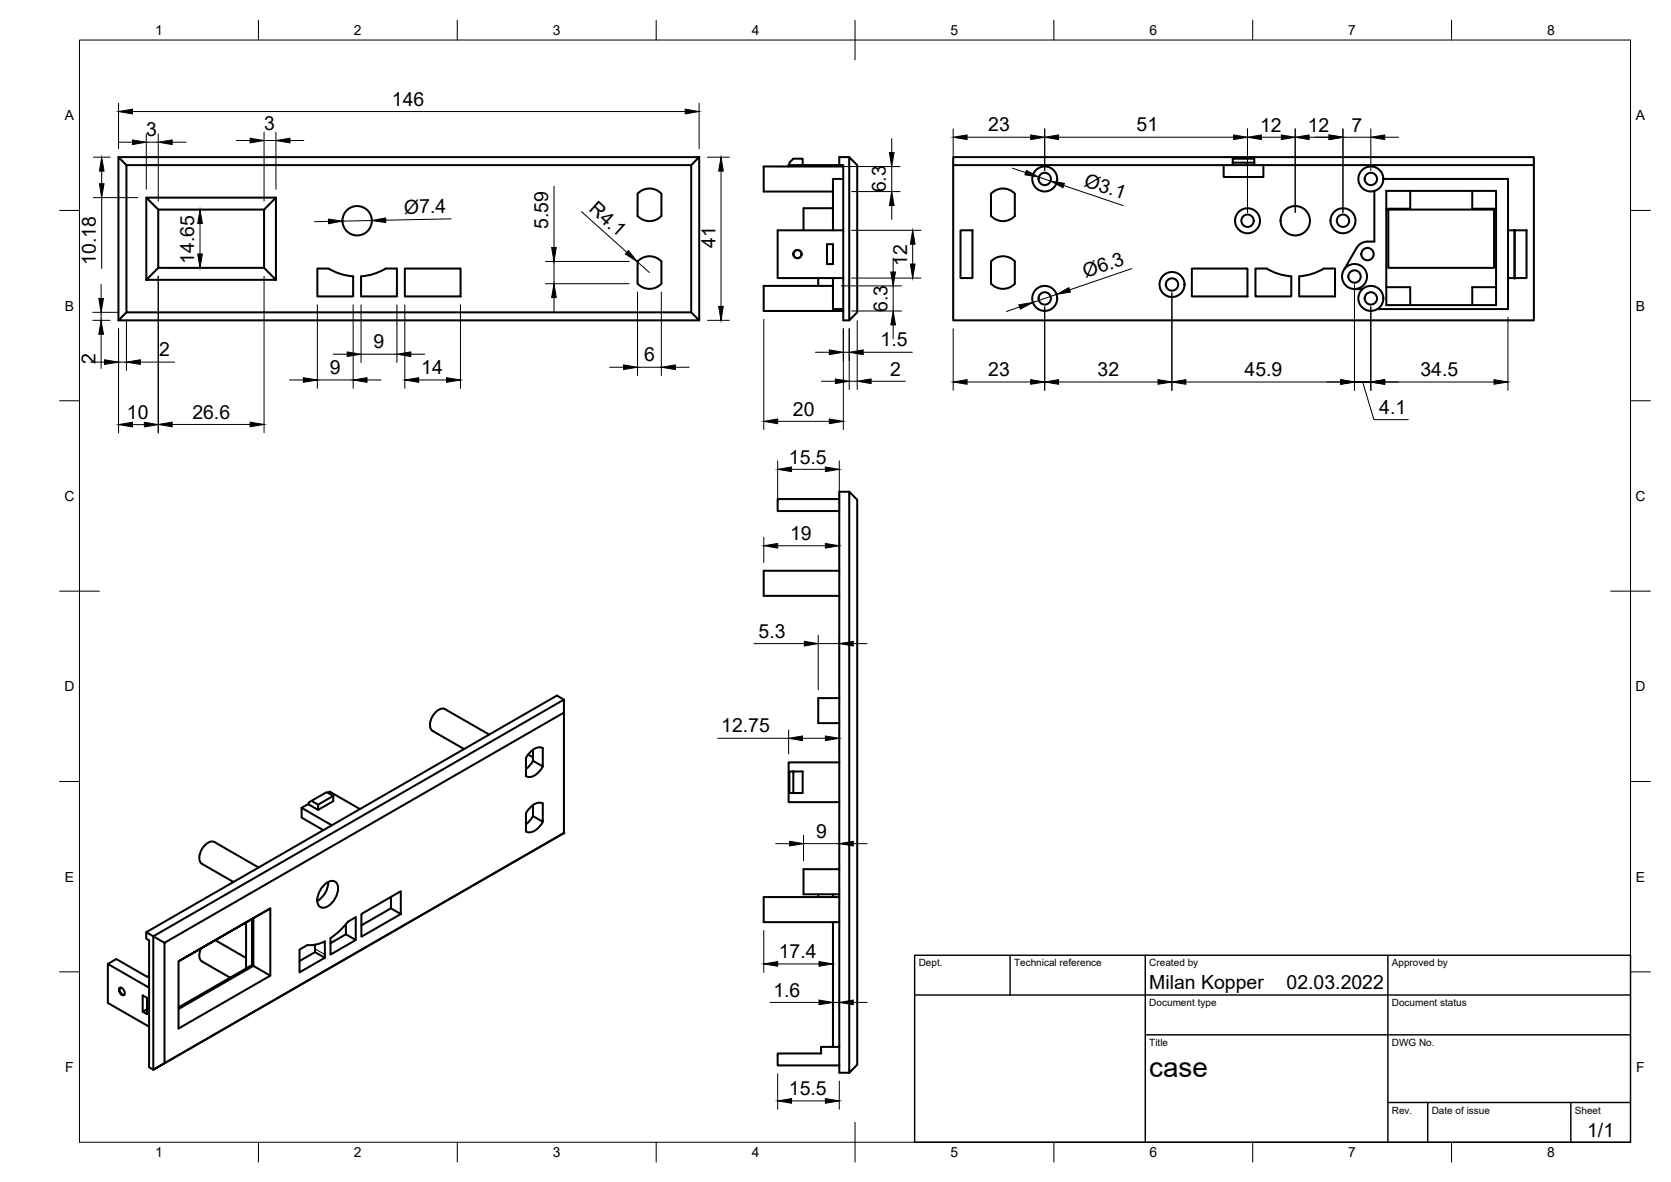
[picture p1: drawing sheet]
<svg xmlns="http://www.w3.org/2000/svg" width="420mm" height="297mm" viewBox="0 0 420 297" stroke-linecap="round" stroke-linejoin="round" font-family="sans-serif">
<!-- layer: Visible -->
<g fill="none" stroke="#000" stroke-width=".51">
<path d="M29.8 39.5h146l-2 2M175.8 39.5v41M213.5 39.5h-2.5v2h1v39h1.5v-41l2 2v37l-2 2M310 39.9h5.4v1h-5.4zM31.8 41.5h142v37h-142zM31.8 41.5l-2-2v41M36.8 49.7v20.6M39.8 52.7h26.6M39.8 52.7v14.6M69.4 49.7h-32.6l3 3M160.3 48.7a4.1 4.1 0 0 1 6 0M160.3 48.7v5.6a4.1 4.1 0 0 0 6 0v-5.6"/>
<path d="M198.5 41.5v-.6l1-1h2.3v1.6M209.4 52.3h-7.4v5.6M211 41.5h-12.7v.3M212 41.8h-20v6.3h17.4M212 45h-2.6v12.9M212 57.9h-16.5v12h16.5M239.7 41.5v-2h146v2h-68M239.7 41.5v39h146v-39M239.7 41.5h78M241.5 57.9h3v12h-3zM249.2 48.7v5.6a4.1 4.1 0 0 0 6 0M249.2 48.7a4.1 4.1 0 0 1 6 0"/>
<path d="M255.2 48.7v5.6M307.7 41.5v3h10v-3M310 40.9v.6M315.4 40.9v.6M345.6 48v12.7a4 4 0 0 0-4.5 1.6M347.8 45h31.4v12.9M348.6 48h27.6v28.7h-27.6zM349.1 52.7h26.6v14.6h-26.6zM354.6 48v4.5h-6M370.2 48v4.5h6M379.2 57.9h1.6v12h-1.6zM380.8 57.9h3v12h-3z"/>
<path d="M31.8 78.5l-2 2h146l-2-2M39.8 67.3h26.6l3 3h-32.6zM66.4 67.3v-14.6l3-3v20.6M82.6 67.5a14 14 0 0 0 6.2 1.9v5.1h-9v-7h2.8M97 67.5a14 14 0 0 1-6.2 1.9v5.1h9v-7h-2.8M101.8 67.5h14v7h-14zM160.3 65.7a4.1 4.1 0 0 1 6 0v5.6a4.1 4.1 0 0 1-6 0zM205.7 69.9v1.9M207.9 61.4h1.5v5h-1.5zM207.9 66.3h1.5M209.4 71.8h-17.4v6.4h20M209.4 69.9v7.8h2.6"/>
<path d="M255.2 65.7v5.6M255.2 65.7a4.1 4.1 0 0 0-6 0v5.6a4.1 4.1 0 0 0 6 0M299.7 67.5h14v7h-14zM318.5 67.5a14.3 14.3 0 0 0 6.2 2v5h-9v-7h2.8M332.9 67.5a14.2 14.2 0 0 1-6.2 2v5h9v-7h-2.8M340.6 72.7h2M341.1 62.3l-3.1 5.3M348.6 72.2h6v4.5M376.2 72.2h-6v4.5M379.2 69.9v7.8h-32.9M211 125.4h-15.5v3h15.5M213.5 123.6l2 2v142l-2 2z"/>
<path d="M213.5 123.6h-2.5v146h2.5M211 143.4h-19v6.3h19M141.8 175.8l-1.8-1-103.2 59.5v1.6l.7 .4v31.9l1 .6v-33.5l2.9 1.6M141.8 179.1v-3.3l-103.3 59.5-1.7-1M211 175.4h-5.3v6.3h5.3M82.4 199.2l.5-.2 7.6 4.3M123 184.6l-11.1-6.4a2.4 2.4 0 0 0-2.8 1.2 3.8 3.8 0 0 0-.7 4l8.3 4.8M132.8 189.6l1.2 .7M134 188.4v2.8M134 191.2l-1 1.4-.7 .6M136.3 187.9l.2 .1v4.6l-2.5-1.4M136.5 188a2.98 2.98 0 0 0-3.6 1.5l-.7 1 .1 4.5a2.98 2.98 0 0 0 3.6-1.5l.6-.9"/>
<path d="M199.5 193.9v5.4h-1v-5.4h3.3v5.4h-2.3M211 191.6h-12.7v10h12.7M50.8 217.1l7.9 4.5M50.8 217.1a2.4 2.4 0 0 1-.4-3 3.8 3.8 0 0 1 3.1-2.6l11.5 6.5M75.8 203v2.5l5.5 3.1M75.8 203l7.6 4.4M77.6 201.7l4.5-2.6 1.7 .9v1.3l-3.8 2.2-2.4-1.3zM77.6 202l-1.8 1M78.3 201.3l1.7 .9v1.3M83.8 200l-3.8 2.2M134 205.1l-1 1.3-.7 .7M136.3 201.9h.2v4.6l-2.5-1.4v-2.8"/>
<path d="M136.5 201.9a2.98 2.98 0 0 0-3.6 1.5l-.7 1v4.5a2.99 2.99 0 0 0 3.7-1.5l.6-.9M141.8 209.3l-103.3 59.5 2.9-1.6M211 218.4h-9v6.3h9M41.4 236.9l100.4-57.8v30.2l-100.4 57.9zM50.6 238.3a2.56 2.56 0 0 0 .2 3.3M54.1 236.3l7.8 4.4M61.9 231.8v11.6M63.4 231v11.5M68 228.3l-23.1 13.3 18.8-10.9M77.3 237.5l-2 1.1v5.8l6.4-3.7-2.5-1.4M79.2 237.4v1.9l-3.9 2.2M81.4 222.5a2.35 2.35 0 0 1 3-.8 4 4 0 0 1-.5 4.7 3.2 3.2 0 0 1-3.1 1.6 2.36 2.36 0 0 1-.8-3.1l.5-1.2z"/>
<path d="M81.7 236.6v4.1M81.7 236.6l-2 .7-2.4 .2M82.5 221.6a5.7 5.7 0 0 1-2.7 4.8M83.1 235.8a19.1 19.1 0 0 0 4.4-4.2l2-1.1v5.7M87 232.2v2.6l-3.9 2.2M87 234.8l2.5 1.4-6.4 3.7v-4.1M98.3 225.4v2.9l-7.4 4.2M98.3 228.3l2.5 1.4-9.9 5.7v-5.7l9.9-5.7v5.7M205.7 224.7v.7M209.4 231.7v31.4h1.6M209.4 224.7v.7M211 225.4h-19v6.3h19"/>
<path d="M27.1 242.2v9.8l10.4 6M30.1 248.2a1.21 1.21 0 0 1 1.1 1.9 1.21 1.21 0 0 1-1.1-1.9zM30.2 248.2a1.27 1.27 0 0 0 1 1.8M30.4 248.2a1.09 1.09 0 0 0-.2 1.2 1.09 1.09 0 0 0 1.1 .6M37 253.6l-1.1 .6 1.1 .7v-4.2l-1.1-.5v4M37.5 245.2l-.5 .3-7.8-4.5-2.1 1.2 10.4 6M44.9 241.6v16.9l23.1-13.3-4.3-2.5-18.8 10.9M50.8 241.6l7.1 4.1M68 245.2v-16.9l-4.3 2.4v12l-.3-.2-18.5 10.7M209.4 263.1h-3l.1 1.6h-11v3h15.5"/>
<circle cx="89.8" cy="55.5" r="3.7"/>
<circle cx="262.7" cy="45" r="3.1"/>
<circle cx="262.7" cy="45" r="1.56"/>
<circle cx="313.7" cy="55.5" r="1.56"/>
<circle cx="313.7" cy="55.5" r="3.1"/>
<circle cx="325.7" cy="55.5" r="3.7"/>
<circle cx="337.7" cy="55.5" r="1.56"/>
<circle cx="337.7" cy="55.5" r="3.1"/>
<circle cx="344.7" cy="45" r="3.1"/>
<circle cx="344.7" cy="45" r="1.56"/>
<circle cx="200.5" cy="63.9" r="1.05"/>
<circle cx="200.5" cy="63.9" r="1.01"/>
<circle cx="262.7" cy="75" r="3.1"/>
<circle cx="262.7" cy="75" r="1.56"/>
<circle cx="294.7" cy="71.5" r="3.1"/>
<circle cx="294.7" cy="71.5" r="1.56"/>
<circle cx="340.6" cy="69.5" r="3.1"/>
<circle cx="340.6" cy="69.5" r="1.56"/>
<circle cx="343.8" cy="63.9" r="1.56"/>
<circle cx="344.7" cy="75" r="3.1"/>
<circle cx="344.7" cy="75" r="1.56"/>
</g>
<g fill="#000" stroke="#000" stroke-width=".25">
<circle cx="380.8" cy="57.9" r=".24"/>
<circle cx="380.8" cy="69.9" r=".24"/>
<circle cx="141.8" cy="209.3" r=".24"/>
</g>
<!-- layer: Visible Narrow -->
<path d="M79.2 238.4l2.5 1.5" fill="none" stroke="#000" stroke-width=".25"/>
<!-- layer: Border -->
<g fill="none" stroke="#000" stroke-width=".25">
<path d="M20 10.1h390v276.9h-390zM65 5.1v5M115 5.1v5M165 5.1v5M215 5.1v10M265 5.1v5M315 5.1v5M365 5.1v5M15 52.9h5M410 52.9h5M15 100.7h5M410 100.7h5"/>
<path d="M15 148.6h10M405 148.6h10M15 196.4h5M410 196.4h5M15 244.2h5M410 244.2h5M65 287v5M115 287v5M165 287v5M215 282.1v9.9M265 287v5M315 287v5"/>
<path d="M365 287v5"/>
</g>
<!-- layer: TitleBlock -->
<path d="M230 240.1h180v46.9h-180zM230 250h180M254 240.1v9.9M288 240.1v46.9M349 240.1v46.9M288 260.1h122M349 277.1h61M359 277.1v9.9M395 277.1v9.9" fill="none" stroke="#000" stroke-width=".36"/>
<!-- layer: Dimensions -->
<g fill="none" stroke="#000" stroke-width=".25">
<path d="M23.5 39.5h4.2M29.8 25.9v11.5M29.8 35.7h3.5M33.3 28h139M36.8 33.6v14M36.8 35.7h3M39.8 33.6v17M43.3 35.7h3.5M59.4 35.3h3.5M66.4 33.2v17.4M66.4 35.3h3M69.4 33.2v14.4"/>
<path d="M72.9 35.3h3.5M175.8 25.9v11.5M177.9 39.5h5.5M224.2 34.8v3.5M239.7 32.4v7M243.2 34.5h16M262.7 32.4v10.5M266.2 34.5h44M313.7 32.4v21M317.2 34.5h5M325.7 32.4v21M329.2 34.5h5"/>
<path d="M337.7 34.5h7M337.7 32.4v21M344.7 32.4v10.5M348.2 34.5h3.5M23.5 49.7h11.2M25.6 43v3.2M25.6 49.7v17.8M41.9 52.7h10.5M50.3 56.2v7.6M82.6 55.6l-3.5 .1M93.5 55.4l-7.4 .2M113.5 55l-16.5 .3"/>
<path d="M139.3 46.8v15.4M146.2 53.2l11.4 10.2M181.3 43v34M194.1 41.9h32.2M214.1 57.9h17.5M214.1 48.1h12.2M224.2 41.9v6.2M224.2 51.7v3.4M254.6 42.3l3.3 1.1M261.2 44.5l2.9 1M267.5 46.6l14.9 5.1M23.3 78.5h6.4"/>
<path d="M25.4 71.5v3.5M25.4 78.5v2M39.8 69.4v39.4M41.9 67.3h10.5M66.4 69.4v39.4M79.8 76.6v21M88.8 76.6v21M90.8 76.6v14.5M99.8 76.6v14.5M101.8 76.6v21M115.8 76.6v21M137.2 71.3h21"/>
<path d="M137.2 65.7h21M139.3 65.7v5.6M139.3 74.8v3.5M160.2 65.8l3.1 2.7M160.3 73.4v21M166.3 73.4v21M211.5 71.8h15.2M214.1 69.9h17.5M214.1 78.2h12.6M224.6 64.8v3.6M224.6 71.8v6.4M229.5 61.4v5"/>
<path d="M256.4 77.1l-3.3 1.2M262.7 77.1v21M265.6 74l-5.9 2M284.6 67.5l-15.6 5.3M294.7 73.6v24.5M340.6 71.6v26.5M344.7 77.1v21M379.2 79.8v18.3M22.8 91h3.5M23.3 80.5h4.4M25.4 84v8.6M29.8 82.6v26.2"/>
<path d="M29.8 91h2M31.8 80.6v12.5M35.3 91h8.6M72.8 95.5h3.5M79.8 95.5h9M83.8 89h3.5M90.8 89h9M92.3 95.5h3.5M103.3 89h3.5M105.3 95.5h7M153.3 92.3h3.5M160.3 92.3h6"/>
<path d="M169.8 92.3h3.5M177.9 80.5h5.5M192 80.2v27.8M205 88.5h3.5M206.5 95.8h3.5M212 82.6v25.4M212 88.5h1.5M213.5 82.6v15.3M213.5 95.8h2M215.5 80.6v17.3M217 88.5h12.4M219 95.8h8.6"/>
<path d="M224.6 81.6v3.5M239.7 82.6v15.5M243.2 96h16M266.2 96h25M298.2 96h38.9M340.6 96h4.1h-4.1M342.6 96l2.9 9.5h8.6M348.2 96h27.5M33.3 106.7h3M43.3 106.7h19.6M195.5 105.9h13M195.5 115.8v10.5"/>
<path d="M199 117.9h8.5M211 115.8v10.5M192 135.1v6.2M195.5 137.1h12M211 135.1v6.2M205.7 159.6v13.7M211 159.6v13.7M189.6 161.7h12.6M205.7 161.7h5.3M214.5 161.7h3.5M180.5 185.5h17.8M198.3 183.4v6.1"/>
<path d="M201.8 185.5h5.7M211 183.4v6.1M195 212h3.5M202 209.9v6.4M202 212h9M211 209.9v1M214.5 212h3.5M192 233.8v10.5M209.4 233.8v10.5M193.6 251.9h12.3M195.5 242.2h10.4M209.4 249.8v4.2"/>
<path d="M209.4 251.9h1.6M211 249.8v4.2M214.5 251.9h3.5M195.5 269.8v9M199 276.7h8.5M211 271.7v7.1"/>
</g>
<g fill="#000" stroke="#000" stroke-width=".25">
<path d="M29.8 28l3.5-.6v1.2zM33.3 35.2l3.5 .5-3.5 .6zM39.8 35.7l3.5-.5v1.1zM62.9 34.7l3.5 .6-3.5 .6zM69.4 35.3l3.5-.6v1.2zM172.3 27.4l3.5 .6-3.5 .6zM223.6 38.3h1.2l-.6 3.6zM239.7 34.5l3.5-.6v1.2zM259.2 33.9l3.5 .6-3.5 .6zM262.7 34.5l3.5-.6v1.2zM310.2 33.9l3.5 .6-3.5 .6zM313.7 34.5l3.5-.6v1.2z"/>
<path d="M322.2 33.9l3.5 .6-3.5 .6zM325.7 34.5l3.5-.6v1.2zM334.2 33.9l3.5 .6-3.5 .6zM344.7 34.5l3.5-.6v1.2zM25.6 39.5l.6 3.5h-1.2zM25 46.2h1.2l-.6 3.5zM50.3 52.7l.6 3.5h-1.2zM82.6 55.1l3.5 .5-3.5 .6zM93.5 55.4l3.5-.6v1.1zM181.3 39.5l.6 3.5h-1.2zM224.2 48.1l.6 3.6h-1.2zM258.1 42.8l3.1 1.7-3.5-.6z"/>
<path d="M264.1 45.5l3.5 .6-.3 1.1zM24.8 75h1.2l-.6 3.5zM49.7 63.8h1.2l-.6 3.5zM139.3 71.3l.6 3.5h-1.2zM138.7 62.2h1.2l-.6 3.5zM158 63l2.2 2.8-3-2zM180.7 77h1.2l-.6 3.5zM224 68.4h1.1l-.5 3.4zM229.5 57.9l.6 3.5h-1.2zM228.9 66.4h1.2l-.6 3.5zM256.2 76.6l3.5-.6-3.1 1.7zM265.6 74l3.2-1.7 .4 1.1z"/>
<path d="M25.4 80.5l.6 3.5h-1.2zM26.3 90.4l3.5 .6-3.5 .6zM31.8 91l3.5-.6v1.2zM76.3 94.9l3.5 .6-3.5 .6zM87.3 88.4l3.5 .6-3.5 .6zM88.8 95.5l3.5-.6v1.2zM99.8 89l3.5-.6v1.2zM101.8 95.5l3.5-.6v1.2zM112.3 94.9l3.5 .6-3.5 .6zM156.8 91.7l3.5 .6-3.5 .6zM166.3 92.3l3.5-.6v1.2zM208.5 87.9l3.5 .6-3.5 .6z"/>
<path d="M210 95.2l3.5 .6-3.5 .6zM213.5 88.5l3.5-.6v1.2zM215.5 95.8l3.5-.6v1.2zM224.6 78.2l.5 3.4h-1.1zM239.7 96l3.5-.6v1.2zM259.2 95.4l3.5 .6-3.5 .6zM262.7 96l3.5-.6v1.2zM291.2 95.4l3.5 .6-3.5 .6zM294.7 96l3.5-.6v1.2zM337.1 95.4l3.5 .6-3.5 .6zM344.7 96l3.5-.6v1.2zM375.7 95.4l3.5 .6-3.5 .6z"/>
<path d="M29.8 106.7l3.5-.6v1.2zM36.3 106.1l3.5 .6-3.5 .6zM39.8 106.7l3.5-.6v1.2zM62.9 106.1l3.5 .6-3.5 .6zM192 105.9l3.5-.6v1.2zM195.5 117.9l3.5-.5v1.1zM207.5 117.4l3.5 .5-3.5 .6zM208.5 105.3l3.5 .6-3.5 .6zM192 137.1l3.5-.5v1.1zM207.5 136.6l3.5 .5-3.5 .6zM202.2 161.2l3.5 .5-3.5 .6zM211 161.7l3.5-.5v1.1z"/>
<path d="M198.3 185.5l3.5-.5v1.1zM207.5 185l3.5 .5-3.5 .6zM198.5 211.4l3.5 .6-3.5 .6zM211 212l3.5-.6v1.2zM192 242.2l3.5-.6v1.2zM205.9 251.3l3.5 .6-3.5 .6zM205.9 241.6l3.5 .6-3.5 .6zM211 251.9l3.5-.6v1.2zM195.5 276.7l3.5-.6v1.1zM207.5 276.1l3.5 .6-3.5 .5z"/>
</g>
<text font-size="7" x="289" y="270.6">case</text>
<g font-size="4.9">
<text x="98.6" y="26.6">146</text>
<text x="36.7" y="34.1">3</text>
<text x="66.4" y="32.8">3</text>
<text x="248.5" y="33">23</text>
<text x="285.8" y="33">51</text>
<text x="316.8" y="33.1">12</text>
<text x="328.8" y="33.1">12</text>
<text x="339.8" y="33.1">7</text>
<text x="272.4" y="46.7" transform="rotate(19 272.4 46.7)">Ø3.1</text>
<text x="101.7" y="53.7" transform="rotate(-1 101.7 53.7)">Ø7.4</text>
<text x="147.9" y="52.8" transform="rotate(42 147.9 52.8)">R4.1</text>
<text x="222.8" y="48.4" transform="rotate(-90 222.8 48.4)">6.3</text>
<text x="137.8" y="57.5" transform="rotate(-90 137.8 57.5)">5.59</text>
<text x="179.9" y="62.3" transform="rotate(-90 179.9 62.3)">41</text>
<text x="24.1" y="66.6" transform="rotate(-90 24.1 66.6)">10.18</text>
<text x="48.8" y="66.3" transform="rotate(-90 48.8 66.3)">14.65</text>
<text x="228.1" y="66.7" transform="rotate(-90 228.1 66.7)">12</text>
<text x="272.9" y="69.9" transform="rotate(-19 272.9 69.9)">Ø6.3</text>
<text x="223.1" y="78.4" transform="rotate(-90 223.1 78.4)">6.3</text>
<text x="40" y="89.6">2</text>
<text x="93.9" y="87.6">9</text>
<text x="221.4" y="87.1">1.5</text>
<text x="24" y="91.4" transform="rotate(-90 24 91.4)">2</text>
<text x="82.9" y="94">9</text>
<text x="105.9" y="94.1">14</text>
<text x="161.9" y="90.8">6</text>
<text x="223.8" y="94.4">2</text>
<text x="248.5" y="94.5">23</text>
<text x="276" y="94.5">32</text>
<text x="312.9" y="94.5">45.9</text>
<text x="357.2" y="94.5">34.5</text>
<text x="31.9" y="105.2">10</text>
<text x="48.4" y="105.2">26.6</text>
<text x="199.4" y="104.4">20</text>
<text x="346.8" y="104.1">4.1</text>
<text x="198.4" y="116.5">15.5</text>
<text x="198.7" y="135.7">19</text>
<text x="190.8" y="160.3">5.3</text>
<text x="181.4" y="184.1">12.75</text>
<text x="205.2" y="210.6">9</text>
<text x="195.8" y="240.8">17.4</text>
<text x="194.5" y="250.5">1.6</text>
<text x="289" y="248.5">Milan Kopper</text>
<text x="323.5" y="248.5">02.03.2022</text>
<text x="198.4" y="275.2">15.5</text>
<text x="399.1" y="285.7">1/1</text>
</g>
<g font-size="3.5">
<text x="39" y="8.8">1</text>
<text x="89" y="8.8">2</text>
<text x="139" y="8.8">3</text>
<text x="189" y="8.8">4</text>
<text x="239" y="8.8">5</text>
<text x="289" y="8.8">6</text>
<text x="339" y="8.8">7</text>
<text x="389" y="8.8">8</text>
<text x="16.3" y="30.2">A</text>
<text x="411.3" y="30.2">A</text>
<text x="16.3" y="78">B</text>
<text x="411.3" y="78">B</text>
<text x="16.2" y="125.9">C</text>
<text x="411.2" y="125.9">C</text>
<text x="16.2" y="173.7">D</text>
<text x="411.2" y="173.7">D</text>
<text x="16.3" y="221.6">E</text>
<text x="411.3" y="221.6">E</text>
<text x="16.4" y="269.4">F</text>
<text x="411.4" y="269.4">F</text>
<text x="39" y="290.8">1</text>
<text x="89" y="290.8">2</text>
<text x="139" y="290.8">3</text>
<text x="189" y="290.8">4</text>
<text x="239" y="290.8">5</text>
<text x="289" y="290.8">6</text>
<text x="339" y="290.8">7</text>
<text x="389" y="290.8">8</text>
</g>
<g font-size="2.5">
<text x="231" y="242.9">Dept.</text>
<text x="255" y="242.9">Technical reference</text>
<text x="289" y="242.9">Created by</text>
<text x="350" y="242.9">Approved by</text>
<text x="289" y="252.8">Document type</text>
<text x="350" y="252.8">Document status</text>
<text x="289" y="262.9">Title</text>
<text x="350" y="262.9">DWG No.</text>
<text x="350" y="279.9">Rev.</text>
<text x="360" y="279.9">Date of issue</text>
<text x="396" y="279.9">Sheet</text>
</g>
</svg>
